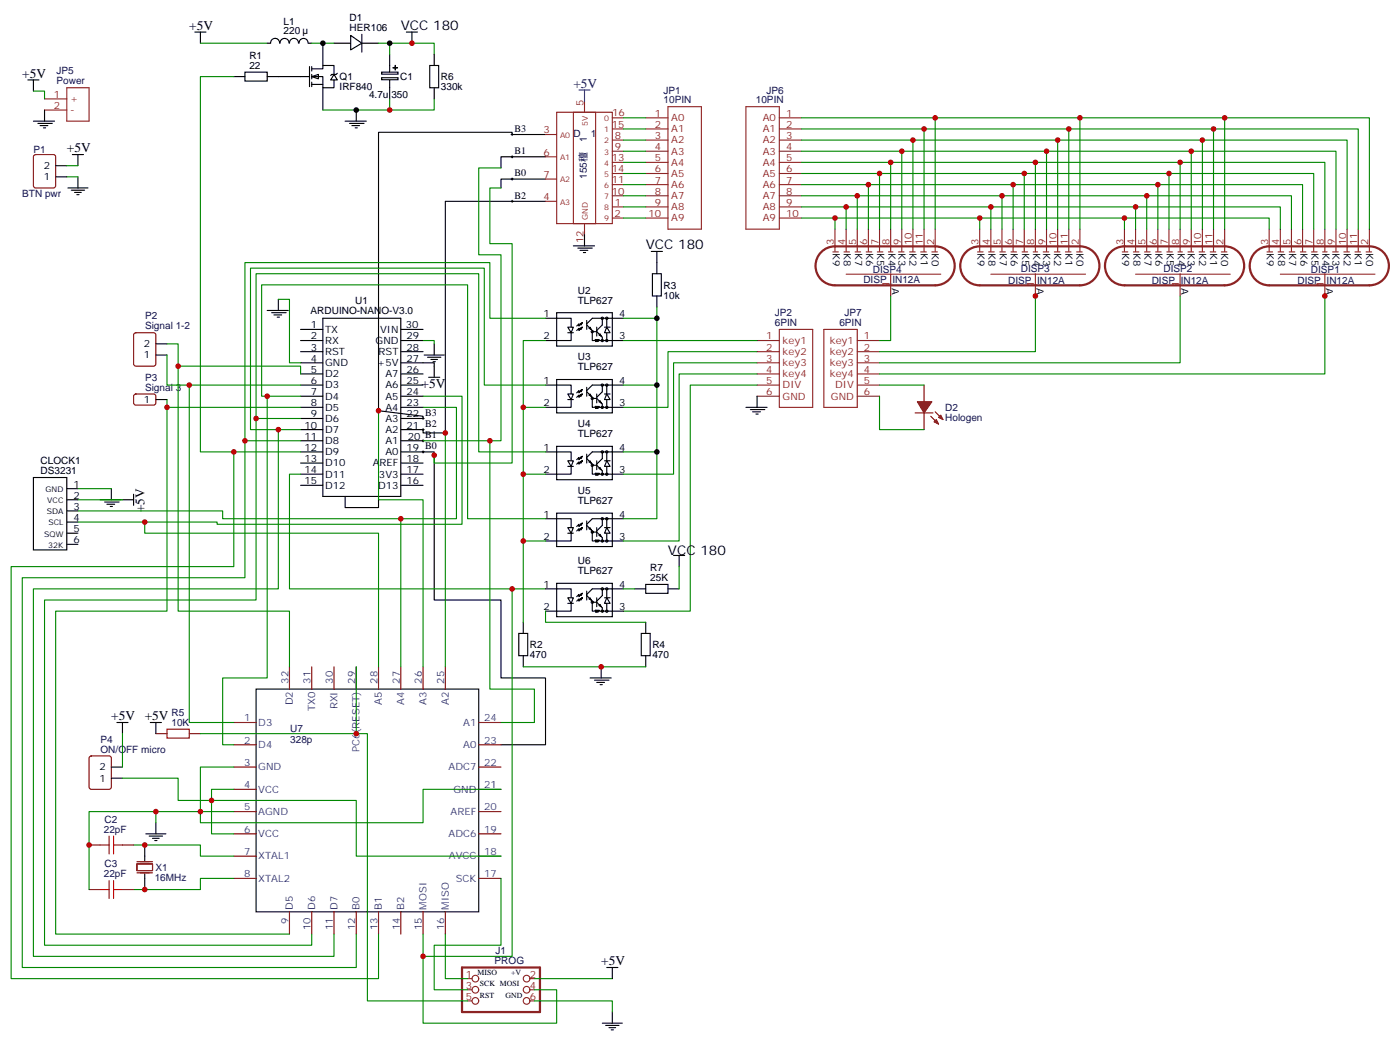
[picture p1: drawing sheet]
<svg xmlns="http://www.w3.org/2000/svg" width="444mm" height="330mm" viewBox="0 0 444 330" stroke-linecap="round" stroke-linejoin="round" font-family="sans-serif">
<g fill="none" stroke="#000" stroke-width=".35">
<path d="M172.9 42.6h-10.6v-.7h-42.4v88.2l14.2 1.8v.7h-7.1M172.9 49.7h-14.2v3.5M172.9 56.7h-14.2v2.8M172.9 63.8h-31.8v73.4h-7v-1.1h-7.1M176.4 99.1h17.6v10.5h-17.6zM95.2 104.4h7.1M95.2 107.9h7.1M95.2 111.4h7.1M95.2 114.9h7.1M95.2 118.5h7.1M102.3 100.8h24.7v56.5h-24.7zM127 104.4h7.1"/>
<path d="M127 107.9h7.1M127 111.4h7.1M127 114.9h7.1M127 118.5h7.1M176.4 100.8h4.6v2.8M179.9 105.4h1.8M181 105.4v2.5h-4.6M185.9 102.9l1.8 1.8M185.9 101.5v2.9M187.7 105.1h1.4l1.8 1.7v1.1h3.1M189.1 103.6v2.9M190.9 100.8v2.1l-1.8 1.8"/>
<path d="M191.6 103.6h1.7M192.3 100.8v2.8M192.3 105.4v2.5M194 100.8h-6.3l-1.8 1.8M95.2 122h7.1M95.2 125.5h7.1M95.2 129h7.1M95.2 132.6h7.1M95.2 136.1h7.1M95.2 139.6h7.1M127 122h7.1M127 125.5h7.1"/>
<path d="M127 129h7.1M127 139.6h7.1M10.6 151.3h10.6v22.9h-10.6zM21.2 154.8h3.5M21.2 158.3h3.5M95.2 150.2h7.1M95.2 153.7h7.1M95.2 143.2h7.1M95.2 146.7h7.1M109.4 157.3v3.5h10.5v-3.5M127 143.2h10.6v46.9h21.1v24.7h14.2v21.1h-14.2M127 150.2h7.1"/>
<path d="M127 153.7h7.1M127 146.7h7.1M21.2 161.9h3.5M21.2 165.4h3.5M21.2 168.9h3.5M21.2 172.4h3.5"/>
<circle cx="187.7" cy="105.1" r=".35"/>
<circle cx="190.9" cy="100.8" r=".35"/>
<circle cx="190.9" cy="107.9" r=".35"/>
<circle cx="192.3" cy="107.9" r=".35"/>
<circle cx="192.3" cy="100.8" r=".35"/>
</g>
<g fill="none" stroke="#000" stroke-width=".32">
<path d="M161.9 56.7h.7M161.9 49.7h.7M161.9 42.6h.7M162.3 42.3v.7M162.3 49.3v.7M162.3 56.4v.7M161.9 63.8h.7M162.3 63.4v.7M133.7 139.6h.7M133.7 136.1h.7M133.7 132.6h.7M134.1 132.2v.7"/>
<path d="M134.1 135.7v.8M134.1 139.3v.7M133.7 143.2h.7M134.1 142.8v.7"/>
</g>
<path d="M134.1 129h10.5v35.3h-74v-2.4h-45.9M134.1 125.5h12.3v40.6h-77.6v-.7h-44.1" fill="none" stroke="#008700" stroke-width=".35"/>
<path d="M179.9 103.6h1.8l-.7 1.8z" fill="#fff" stroke="#000" stroke-width=".35"/>
<path d="M183.8 102.6l.7-.4-.4 .7zM184.5 102.2l-1.1 1.1v-.7l-.7 .7M186.6 104l.4-.4 .3 .8zM189.8 106.1l.3-.3 .4 .7z" fill="none" stroke="#000" stroke-width=".35"/>
<path d="M192.3 103.6l1 1.8h-1.7z" fill="#fff" stroke="#000" stroke-width=".35"/>
<path d="M84.7 13.7h1M85.8 13.7a1.41 1.41 0 0 1 1.4-1.6 1.41 1.41 0 0 1 1.4 1.6M88.8 13.7a1.41 1.41 0 0 1 1.4-1.5 1.41 1.41 0 0 1 1.4 1.5M91.7 13.7a1.41 1.41 0 0 1 1.5-1.6 1.41 1.41 0 0 1 1.4 1.6M94.8 13.7a1.41 1.41 0 0 1 1.4-1.5 1.41 1.41 0 0 1 1.4 1.5M97.7 13.7h1.1M172.9 100.8h3.5M172.9 107.9h3.5M184.5 103.6l-.4 .8-.3-.4 .7-.4-1.1 1.1v-.7l-.7 .7M187.7 104.7v3.2h.7l.3-.4v.7l.4-.7v.7l.3-.7v.7l.4-.7v.4h1.1M194 100.8h3.6M194 107.9h3.6" fill="none" stroke="#000" stroke-width=".35"/>
<g fill="#fff" stroke="#000" stroke-width=".35">
<path d="M98.8 24.3l2.1-.7v1.4z"/>
<path d="M105.8 23.6l1.1 1.7h-2.1z"/>
</g>
<g fill="none" stroke="#000" stroke-width=".35">
<path d="M102.3 13.7v7M105.8 13.7h5.3M114.7 13.7h5.2M114.7 10.9v5.6M88.2 24.3h9.9M98.1 21.1v6.3M98.8 21.8h3.5v-1.1h3.5v2.9M98.8 24.3h3.5v3.5h3.5v-2.5M98.8 26.7h3.5M98.8 21.1v1.4M98.8 23.6v1.4M98.8 26v1.4"/>
<path d="M102.3 27.8v7.1M106.9 23.2l-.4 .4h-1.4l-.3 .3"/>
</g>
<path d="M111.1 11.2l3.6 2.5-3.6 2.1z" fill="#fff" stroke="#000" stroke-width=".35"/>
<path d="M123.5 20.7v2.2M123.5 25.3v2.5" fill="none" stroke="#000" stroke-width=".35"/>
<path d="M120.9 24.6h5.2v.7h-5.2z" fill="#fff" stroke="#000" stroke-width=".35"/>
<path d="M123.5 17.2v3.5M120.9 22.9h5.2v.6h-5.2zM123.5 27.8v3.5" fill="none" stroke="#000" stroke-width=".35"/>
<g fill="#fff" stroke="#000" stroke-width=".35">
<path d="M124.5 21.4l1.4 .1z"/>
<path d="M125.2 20.7l.1 1.5z"/>
</g>
<g fill="none" stroke="#000" stroke-width=".35">
<path d="M61.7 10.2h3.6M63.5 10.2v3.5M128.8 10.2h3.5M130.5 10.2v3.5M74.1 24.3h3.5M77.6 22.9h7.1v2.8h-7.1zM84.7 24.3h3.5M109.4 38.4h6.7M110.8 39.1h4.6M111.5 39.8h2.4M112.9 34.9v3.5M112.5 40.5h.7"/>
<path d="M134.1 114.9h3.5v4.6M135.8 119.5h3.5M176.4 120.2h17.6v10.6h-17.6zM176.4 122h4.6v2.8M179.9 126.6h1.8M181 126.6v2.4h-4.6M185.9 124.1l1.8 1.8M185.9 122.7v2.8M187.7 126.2h1.4l1.8 1.8v1h3.1M189.1 124.8v2.8M190.9 122v2.1l-1.8 1.8M191.6 124.8h1.7"/>
<path d="M192.3 122v2.8M192.3 126.6v2.4M194 122h-6.3l-1.8 1.8"/>
<circle cx="187.7" cy="126.2" r=".35"/>
<circle cx="190.9" cy="129" r=".35"/>
<circle cx="190.9" cy="122" r=".35"/>
<circle cx="192.3" cy="122" r=".35"/>
<circle cx="192.3" cy="129" r=".35"/>
</g>
<path d="M63.5 13.7h21.2M98.8 13.7h7M119.9 13.7h3.6v3.5M123.5 13.7h14.1v3.5M123.5 31.3v3.6h-21.2" fill="none" stroke="#008700" stroke-width=".35"/>
<path d="M179.9 124.8h1.8l-.7 1.8z" fill="#fff" stroke="#000" stroke-width=".35"/>
<path d="M183.8 123.8l.7-.4-.4 .7zM184.5 123.4l-1.1 1.1v-.7l-.7 .7M187 124.8l.3 .7-.7-.3zM189.8 127.3l.3-.4 .4 .7z" fill="none" stroke="#000" stroke-width=".35"/>
<path d="M192.3 124.8l1 1.8h-1.7z" fill="#fff" stroke="#000" stroke-width=".35"/>
<g fill="none" stroke="#000" stroke-width=".35">
<path d="M172.9 122h3.5M172.9 129h3.5M184.5 124.8l-.4 .7-.3-.3 .7-.4-1.1 1.1v-.7l-.7 .7M187.7 125.9v3.1h.7l.3-.3v.7l.4-.7v.7l.3-.7v.7l.4-.7v.3h1.1M194 122h3.6M194 129h3.6M176.4 141.4h17.6v10.6h-17.6zM176.4 143.2h4.6v2.8M179.9 147.7h1.8M181 147.7v2.5h-4.6M185.9 145.3l1.8 1.7M185.9 143.9v2.8"/>
<path d="M187.7 147.4h1.4l1.8 1.8v1h3.1M189.1 146v2.8M190.9 143.2v2.1l-1.8 1.7M191.6 146h1.7M192.3 143.2v2.8M192.3 147.7v2.5M194 143.2h-6.3l-1.8 1.7"/>
<circle cx="187.7" cy="147.4" r=".35"/>
<circle cx="190.9" cy="150.2" r=".35"/>
<circle cx="190.9" cy="143.2" r=".35"/>
<circle cx="192.3" cy="143.2" r=".35"/>
<circle cx="192.3" cy="150.2" r=".35"/>
</g>
<path d="M179.9 146h1.8l-.7 1.7z" fill="#fff" stroke="#000" stroke-width=".35"/>
<path d="M183.8 144.9l.7-.3-.4 .7zM184.5 144.6l-1.1 1v-.7l-.7 .7M186.6 146.3l.4-.3 .3 .7zM189.8 148.4l.3-.3 .4 .7z" fill="none" stroke="#000" stroke-width=".35"/>
<path d="M192.3 146l1 1.7h-1.7z" fill="#fff" stroke="#000" stroke-width=".35"/>
<g fill="none" stroke="#000" stroke-width=".35">
<path d="M172.9 143.2h3.5M172.9 150.2h3.5M184.5 146l-.4 .7-.3-.4 .7-.3-1.1 1v-.7l-.7 .7M187.7 147v3.2h.7l.3-.3v.7l.4-.7v.7l.3-.7v.7l.4-.7v.3h1.1M194 143.2h3.6M194 150.2h3.6M176.4 162.6h17.6v10.5h-17.6zM176.4 164.3h4.6v2.8M179.9 168.9h1.8M181 168.9v2.5h-4.6M185.9 166.4l1.8 1.8M185.9 165v2.9"/>
<path d="M187.7 168.6h1.4l1.8 1.7v1.1h3.1M189.1 167.1v2.9M190.9 164.3v2.1l-1.8 1.8M191.6 167.1h1.7M192.3 164.3v2.8M192.3 168.9v2.5M194 164.3h-6.3l-1.8 1.8"/>
<circle cx="187.7" cy="168.6" r=".35"/>
<circle cx="190.9" cy="171.4" r=".35"/>
<circle cx="190.9" cy="164.3" r=".35"/>
<circle cx="192.3" cy="164.3" r=".35"/>
<circle cx="192.3" cy="171.4" r=".35"/>
</g>
<path d="M179.9 167.1h1.8l-.7 1.8z" fill="#fff" stroke="#000" stroke-width=".35"/>
<path d="M183.8 166.1l.7-.4-.4 .7zM184.5 165.7l-1.1 1.1v-.7l-.7 .7M186.6 167.5l.4-.4 .3 .8zM189.8 169.6l.3-.3 .4 .7z" fill="none" stroke="#000" stroke-width=".35"/>
<path d="M192.3 167.1l1 1.8h-1.7z" fill="#fff" stroke="#000" stroke-width=".35"/>
<g fill="none" stroke="#000" stroke-width=".35">
<path d="M137.6 17.2v3.5M10.6 38.4h6.7M12 39.1h4.6M12.7 39.8h2.5M14.1 34.9v3.5M136.2 20.7h2.8v7.1h-2.8zM137.6 27.8v3.5M13.8 40.5h.7M181.7 77.9h6.7M183.1 78.6h4.6M183.8 79.3h2.5M185.2 74.4v3.5"/>
<path d="M206.4 79.7h3.5M208.1 79.7v7M84.7 98.4h6.7M86.1 99.1h4.6M86.8 99.8h2.5M88.2 94.8v3.6M184.9 80h.7M206.7 86.7h2.8v7.1h-2.8zM208.1 93.8v3.5M87.8 100.5h.7M236.4 129h6.7M237.8 129.8h4.6"/>
<path d="M238.5 130.5h2.4M239.5 131.2h.7M239.9 125.5v3.5M31.7 158.3h6.8M33.2 159h4.5M33.9 159.7h2.4M35.3 154.8v3.5M38.8 158.3h3.5M42.3 156.6v3.5M34.9 160.4h.7M172.9 164.3h3.5M172.9 171.4h3.5"/>
<path d="M184.5 167.1l-.4 .8-.3-.4 .7-.4-1.1 1.1v-.7l-.7 .7M187.7 168.2v3.2h.7l.3-.4v.7l.4-.7v.7l.3-.7v.7l.4-.7v.4h1.1M194 164.3h3.6M194 171.4h3.6M165.8 197.1v3.6M176.4 184.8h17.6v10.6h-17.6zM176.4 186.5h4.6v2.9M179.9 191.1h1.8M181 191.1v2.5h-4.6M185.9 188.7l1.8 1.7M185.9 187.3v2.8M187.7 190.8h1.4l1.8 1.7v1.1h3.1"/>
<path d="M189.1 189.4v2.8M190.9 186.5v2.2l-1.8 1.7M191.6 189.4h1.7M192.3 186.5v2.9M192.3 191.1v2.5M194 186.5h-6.3l-1.8 1.8M164.4 200.7h2.8v7h-2.8zM165.8 207.7v3.5M187 214.8h6.7M188.4 215.5h4.6M189.1 216.2h2.5M190.1 216.9h.8"/>
<path d="M190.5 211.2v3.6"/>
<circle cx="187.7" cy="190.8" r=".35"/>
<circle cx="190.9" cy="186.5" r=".35"/>
<circle cx="190.9" cy="193.6" r=".35"/>
<circle cx="192.3" cy="193.6" r=".35"/>
<circle cx="192.3" cy="186.5" r=".35"/>
</g>
<g fill="none" stroke="#008700" stroke-width=".35">
<path d="M74.1 24.3h-10.6v118.9h10.6M137.6 31.3v3.6h-14.1M197.6 37.3h7M254 37.3h179.9v35.3M296.3 37.3v35.3M342.2 37.3v35.3M388.1 37.3v35.3M197.6 40.9h7M197.6 44.4h7M197.6 47.9h7M197.6 51.4h7M197.6 55h7"/>
<path d="M197.6 58.5h7M254 40.9h176.4v31.7M254 44.4h172.9v28.2M254 47.9h169.3v24.7M254 51.4h165.8v21.2M254 55h162.3v17.6M254 58.5h158.7v14.1M275.2 58.5v14.1M278.7 55v17.6M282.2 51.4v21.2M285.8 47.9v24.7M289.3 44.4v28.2"/>
<path d="M292.8 40.9v31.7M321 58.5v14.1M324.6 55v17.6M328.1 51.4v21.2M331.6 47.9v24.7M335.1 44.4v28.2M338.7 40.9v31.7M366.9 58.5v14.1M370.4 55v17.6M373.9 51.4v21.2M377.5 47.9v24.7M381 44.4v28.2"/>
<path d="M384.5 40.9v31.7M197.6 62h7M197.6 65.5h7M197.6 69.1h7M254 62h155.2v10.6M254 65.5h151.7v7.1M254 69.1h148.2v3.5M264.6 69.1v3.5M268.1 65.5v7.1M271.6 62v10.6M310.4 69.1v3.5M314 65.5v7.1"/>
<path d="M317.5 62v10.6M356.3 69.1v3.5M359.8 65.5v7.1M363.4 62v10.6M208.1 97.3v67h-10.5M282.2 93.8v14.1h-3.5M328.1 93.8v17.6h-49.4M373.9 93.8v21.1h-95.2M419.8 93.8v24.7h-141.1M172.9 100.8h-17.7v-17.6h-77.6v56.4h17.6M172.9 107.9h-7.1v89.2M197.6 100.8h10.5"/>
<path d="M197.6 107.9h42.3M239.9 111.4h-28.2v17.6h-14.1M239.9 114.9h-26.5v35.3h-15.8M239.9 118.5h-24.7v52.9h-17.6M95.2 125.5h-12.3v-35.3h65.3v74.1h24.7M95.2 132.6h-14.1v-45.9h70.6v56.5h21.2M165.8 129h7.1M172.9 122h-19.4v-37.1h-74.1v51.2h15.8M197.6 122h10.5M239.9 122h-21.2v71.6h-21.1M278.7 125.5v10.6h14.1M278.7 122h14.1"/>
<path d="M24.7 154.8h10.6M95.2 150.2h-3.5v36.3h81.2M165.8 150.2h7.1M197.6 143.2h10.5M165.8 171.4h7.1"/>
</g>
<g fill="none" stroke="#8c2424" stroke-width=".35">
<path d="M14.1 31.3h7.1M14.1 34.9h7.1M21.2 27.8h7v10.6h-7zM176.4 35.6h17.6v35.2h-17.6zM181.7 35.6h7v35.2h-7zM185.2 32v3.6M194 37.3h3.6M204.6 37.3h7.1M211.7 33.8h10.5v38.8h-10.5zM236.4 33.8h10.5v38.8h-10.5zM246.9 37.3h7.1M172.9 42.6h3.5"/>
<path d="M172.9 49.7h3.5M172.9 56.7h3.5M194 40.9h3.6M194 44.4h3.6M194 47.9h3.6M194 51.4h3.6M194 55h3.6M194 58.5h3.6M204.6 40.9h7.1M204.6 44.4h7.1M204.6 47.9h7.1M204.6 51.4h7.1"/>
<path d="M204.6 55h7.1M204.6 58.5h7.1M246.9 40.9h7.1M246.9 44.4h7.1M246.9 47.9h7.1M246.9 51.4h7.1M246.9 55h7.1M246.9 58.5h7.1M172.9 63.8h3.5M185.2 70.8v3.6M194 62h3.6M194 65.5h3.6"/>
<path d="M194 69.1h3.6M204.6 62h7.1M204.6 65.5h7.1M204.6 69.1h7.1M246.9 62h7.1M246.9 65.5h7.1M246.9 69.1h7.1M263.9 79.8h1.7M264.6 72.6v7.1M267.4 79.8h1.8M268.1 72.6v7.1M270.9 79.8h1.8"/>
<path d="M271.6 72.6v7.1M274.5 79.8h1.7M275.2 72.6v7.1M278 79.8h1.8M278.7 72.6v7.1M281.5 79.8h1.4M282.2 72.6v7.1M284.7 79.8h1.8M285.8 72.6v7.1M288.2 79.8h1.8M289.3 72.6v7.1M291.8 79.8h1.7"/>
<path d="M292.8 72.6v7.1M295.3 79.8h1.7M296.3 72.6v7.1M309.7 79.8h1.8M310.4 72.6v7.1M313.3 79.8h1.7M314 72.6v7.1M316.8 79.8h1.8M317.5 72.6v7.1M320.3 79.8h1.8M321 72.6v7.1M323.9 79.8h1.7"/>
<path d="M324.6 72.6v7.1M327.4 79.8h1.4M328.1 72.6v7.1M330.6 79.8h1.7M331.6 72.6v7.1M334.1 79.8h1.8M335.1 72.6v7.1M337.6 79.8h1.8M338.7 72.6v7.1M341.1 79.8h1.8M342.2 72.6v7.1M355.6 79.8h1.8"/>
<path d="M356.3 72.6v7.1M359.1 79.8h1.8M359.8 72.6v7.1M362.7 79.8h1.7M363.4 72.6v7.1M366.2 79.8h1.8M366.9 72.6v7.1M369.7 79.8h1.8M370.4 72.6v7.1M373.2 79.8h1.5M373.9 72.6v7.1M376.4 79.8h1.8"/>
<path d="M377.5 72.6v7.1M379.9 79.8h1.8M381 72.6v7.1M383.5 79.8h1.7M384.5 72.6v7.1M387 79.8h1.8M388.1 72.6v7.1M401.5 79.8h1.7M402.2 72.6v7.1M405 79.8h1.8M405.7 72.6v7.1M408.5 79.8h1.8"/>
<path d="M409.2 72.6v7.1M412.1 79.8h1.7M412.7 72.6v7.1M415.6 79.8h1.7M416.3 72.6v7.1M419.1 79.8h1.4M419.8 72.6v7.1M422.3 79.8h1.7M423.3 72.6v7.1M425.8 79.8h1.8M426.9 72.6v7.1M429.3 79.8h1.8"/>
<path d="M430.4 72.6v7.1M432.9 79.8h1.7M433.9 72.6v7.1M268.1 86.9h30M282.2 86.7v7.1M314 86.9h30M328.1 86.7v7.1M359.8 86.9h30M373.9 86.7v7.1M405.7 86.9h30M419.8 86.7v7.1M239.9 107.9h7"/>
<path d="M239.9 111.4h7M239.9 114.9h7M239.9 118.5h7M246.9 104.4h10.6v24.6h-10.6zM261.1 104.4h10.5v24.6h-10.5zM271.6 107.9h7.1M271.6 111.4h7.1M271.6 114.9h7.1M271.6 118.5h7.1M239.9 122h7M239.9 125.5h7M271.6 122h7.1"/>
<path d="M271.6 125.5h7.1"/>
</g>
<path d="M183.4 28.5h3.6M185.2 28.5v3.5" fill="none" stroke="#00f" stroke-width=".35"/>
<path d="M260.2 79.9a6.2 6.2 0 0 1 4.4-1.9h31.7a6.2 6.2 0 0 1 6.2 6.2 6.2 6.2 0 0 1-6.2 6.2h-31.7a6.2 6.2 0 0 1-5.7-3.8 6.2 6.2 0 0 1 1.3-6.7zM306.1 79.9a6.2 6.2 0 0 1 4.4-1.9h31.7a6.2 6.2 0 0 1 6.2 6.2 6.2 6.2 0 0 1-6.2 6.2h-31.7a6.2 6.2 0 0 1-5.8-3.8 6.2 6.2 0 0 1 1.4-6.7zM351.9 79.9a6.2 6.2 0 0 1 4.4-1.9h31.8a6.2 6.2 0 0 1 6.1 6.2 6.2 6.2 0 0 1-6.1 6.2h-31.8a6.2 6.2 0 0 1-5.7-3.8 6.2 6.2 0 0 1 1.3-6.7zM397.8 79.9a6.2 6.2 0 0 1 4.4-1.9h31.7a6.2 6.2 0 0 1 6.2 6.2 6.2 6.2 0 0 1-6.2 6.2h-31.7a6.2 6.2 0 0 1-5.7-3.8 6.2 6.2 0 0 1 1.3-6.7z" fill="none" stroke="#8c2424" stroke-width=".71"/>
<g fill="#870000" stroke="#870000" stroke-width=".35">
<path d="M296.7 132.9l.7 1.4-1.4-.7z"/>
<path d="M298.1 131.5l.7 1.4-1.4-.7z"/>
<path d="M290.7 127.3h4.6l-2.5 3.5z"/>
</g>
<path d="M290 130.8h5.6M292.8 122v5.3M292.8 130.8v5.3M294.9 131.9l2.5 2.4M296.3 130.5l2.5 2.4" fill="none" stroke="#870000" stroke-width=".35"/>
<path d="M179.9 189.4h1.8l-.7 1.7z" fill="#fff" stroke="#000" stroke-width=".35"/>
<path d="M183.8 188.3l.7-.3-.4 .7zM184.5 188l-1.1 1v-.7l-.7 .7M186.6 189.7l.4-.3 .3 .7zM189.8 191.8l.3-.3 .4 .7z" fill="none" stroke="#000" stroke-width=".35"/>
<path d="M192.3 189.4l1 1.7h-1.7z" fill="#fff" stroke="#000" stroke-width=".35"/>
<g fill="none" stroke="#000" stroke-width=".35">
<path d="M8.8 25.3h3.5M10.6 25.3v3.6M17.6 56h3.6M17.6 52.5h3.6M21.5 59.5h6.4M22.9 49h3.6M24.7 49v3.5M24.7 56v3.5M22.6 60.3h4.2M23.6 61h2.2M24.3 61.7h.7M49.4 112.5h3.5"/>
<path d="M49.4 108.9h3.5M134.4 112.5h6.4M135.5 113.2h4.2M136.5 113.9h2.1M137.2 114.6h.7M137.6 108.9v3.6M49.4 126.6h3.5M213.4 176h3.6M215.2 176v3.5M172.9 186.5h3.5M172.9 193.6h3.5M184.5 189.4l-.4 .7-.3-.4 .7-.3-1.1 1v-.7l-.7 .7"/>
<path d="M187.7 190.4v3.2h.7l.3-.3v.7l.4-.7v.7l.3-.7v.7l.4-.7v.3h1.1M194 186.5h3.6M194 193.6h3.6M201.1 186.5h3.5M204.6 185.1h7.1v2.9h-7.1zM204.6 197.1v3.6M211.7 186.5h3.5M81.1 218.3h70.6v70.6h-70.6zM203.2 200.7h2.8v7h-2.8zM204.6 207.7v3.5M37 228.9h3.6M38.8 228.9v3.5"/>
<path d="M47.6 228.9h3.6M49.4 228.9v3.5M35.3 246.5h3.5M35.3 243h3.5M45.9 267.7v4.9M45.9 276.9v4.9M46.2 264.2h6.4M47.3 264.9h4.2M48.3 265.6h2.1M49 266.3h.7M49.4 260.6v3.6M192.3 306.5h3.5"/>
<path d="M194 306.5v3.5M190.9 324.1h6.3M191.9 324.8h4.2M193 325.5h2.1M193.7 326.2h.7M194 320.6v3.5"/>
</g>
<g fill="none" stroke="#008700" stroke-width=".35">
<path d="M10.6 28.9h3.5v2.4M21.2 56h3.5M21.2 52.5h3.5M158.7 59.5h-3.5v17.7h7.1v69.5h-24.7v-2.5M158.7 53.2h-7v27.5h7v58.9h-24.6M88.2 94.8h3.5v20.1h3.5M52.9 112.5v9.5h42.3M52.9 108.9h3.5v7.1h38.8v2.5M56.4 116v77.6h35.3v17.6M134.1 107.9h3.5v1M52.9 126.6v2.4h42.3M52.9 129v64.6h-35.3v102.3h74.1"/>
<path d="M60 122v106.9h14.1M77.6 139.6v43.4h-70.5v123.5h105.8v-10.6M81.1 132.6v57.5h-67v109.3h84.7v-3.5M84.7 125.5v89.3h-14.1v21.1h3.5M88.2 136.1v50.4h-77.6v116.5h95.2v-7.1M119.9 130.1v28.2h14.2v52.9M141.1 137.2v74M155.2 139.6v78.7h14.1v10.6h-10.6M24.7 158.3h14.1M95.2 143.2h-21.1v36.3h-70.6v130.5h116.4v-14.1M45.9 165.4v3.5h74v42.3M127 164.3v46.9"/>
<path d="M215.2 179.5v7M162.3 186.5v116.5h-28.2M172.9 193.6v3.5h31.7M197.6 186.5h3.5M112.9 211.2v21.2h-49.4M165.8 211.2h38.8M38.8 232.4v10.6M112.9 232.4h3.5v84.7h31.8M38.8 246.5h17.6v7.1h56.5v17.6h45.8M49.4 257.1v3.5M74.1 250h-7.1v14.2h7.1M74.1 243h-10.6v14.1h10.6"/>
<path d="M158.7 250h-24.6v10.6h-70.6v-3.5h-35.3v24.7M42.3 267.7h21.2v3.5h10.6M74.1 278.3h-10.6v3.5h-21.2M158.7 278.3v21.1h-21.1v14.1h10.6M134.1 295.9v28.2h42.3v-10.6h-7.1M141.1 295.9v14.1h7.1M169.3 317.1h24.7v3.5M169.3 310h24.7"/>
</g>
<g fill="none" stroke="#870000" stroke-width=".35">
<path d="M10.8 49.2l.5-.2h5.6l.7 .4v9.4l-.4 .7h-5.9l-.7-.4v-9.4zM42.6 105.6l.4-.2h5.7l.6 .4 .1 9.5-.5 .6-5.9 .1-.6-.5-.1-9.4zM42.6 125l.4-.2 6 .1 .4 .6-.1 2.4-.6 .4h-5.9l-.5-.7v-2.1zM91.7 211.2v7.1M98.8 211.2v7.1M105.8 211.2v7.1M112.9 211.2v7.1M119.9 211.2v7.1M127 211.2v7.1M134.1 211.2v7.1M141.1 211.2v7.1M28.5 239.7l.4-.2h5.7l.6 .4 .1 9.4-.5 .7h-5.9l-.6-.4-.1-9.4z"/>
<path d="M49.4 232.4h3.5M60 232.4h3.5M74.1 228.9h7M74.1 235.9h7M151.7 228.9h7M151.7 235.9h7M74.1 243h7M74.1 250h7M74.1 257.1h7M151.7 243h7M151.7 250h7M151.7 257.1h7"/>
<path d="M28.2 267.7h3.5M38.8 267.7h3.5M43.4 273.7h4.9v2.1h-4.9zM43.4 273h4.9M43.4 276.5h4.9M74.1 264.2h7M74.1 271.2h7M74.1 278.3h7M151.7 264.2h7M151.7 271.2h7M151.7 278.3h7M28.2 281.8h3.5"/>
<path d="M38.8 281.8h3.5M91.7 288.9v7M98.8 288.9v7M105.8 288.9v7M112.9 288.9v7M119.9 288.9v7M127 288.9v7M134.1 288.9v7M141.1 288.9v7"/>
</g>
<path d="M52.9 231h7.1v2.8h-7.1zM31.7 267.7h2.9M34.6 264.9v5.6M34.6 279v5.6M36 267.7h2.8M36 264.9v5.6M36 279v5.6M31.7 281.8h2.9M36 281.8h2.8" fill="none" stroke="#a10000" stroke-width=".35"/>
<path d="M146.4 306.5h24.7v14.1h-24.7z" fill="none" stroke="#8c2424" stroke-width=".71"/>
<g fill="none" stroke="#8c2424" stroke-width=".35">
<path d="M148.2 310h1.4M148.2 313.5h1.4M148.2 317.1h1.4M167.9 310h1.4M167.9 313.5h1.4M167.9 317.1h1.4"/>
<circle cx="150.6" cy="310" r="1.06"/>
<circle cx="150.6" cy="313.5" r="1.06"/>
<circle cx="150.6" cy="317.1" r="1.06"/>
<circle cx="166.9" cy="310" r="1.06"/>
<circle cx="166.9" cy="317.1" r="1.06"/>
<circle cx="166.9" cy="313.5" r="1.06"/>
</g>
<g fill="#c00">
<circle cx="119.9" cy="130.1" r=".88"/>
<circle cx="155.2" cy="139.6" r=".88"/>
<circle cx="45.9" cy="165.4" r=".88"/>
<circle cx="162.3" cy="186.5" r=".88"/>
<circle cx="134.1" cy="303" r=".88"/>
<circle cx="77.6" cy="139.6" r=".88"/>
<circle cx="81.1" cy="132.6" r=".88"/>
<circle cx="84.7" cy="125.5" r=".88"/>
<circle cx="112.9" cy="232.4" r=".88"/>
</g>
<g fill="#000">
<circle cx="102.3" cy="13.7" r=".88"/>
<circle cx="123.5" cy="13.7" r=".88"/>
<circle cx="112.9" cy="34.9" r=".88"/>
<circle cx="208.1" cy="100.8" r=".88"/>
<circle cx="208.1" cy="122" r=".88"/>
<circle cx="208.1" cy="143.2" r=".88"/>
</g>
<g fill="#c00">
<circle cx="264.6" cy="69.1" r=".88"/>
<circle cx="268.1" cy="65.5" r=".88"/>
<circle cx="271.6" cy="62" r=".88"/>
<circle cx="275.2" cy="58.5" r=".88"/>
<circle cx="278.7" cy="55" r=".88"/>
<circle cx="282.2" cy="51.4" r=".88"/>
<circle cx="285.8" cy="47.9" r=".88"/>
<circle cx="289.3" cy="44.4" r=".88"/>
<circle cx="292.8" cy="40.9" r=".88"/>
<circle cx="296.3" cy="37.3" r=".88"/>
<circle cx="310.4" cy="69.1" r=".88"/>
<circle cx="314" cy="65.5" r=".88"/>
<circle cx="317.5" cy="62" r=".88"/>
<circle cx="321" cy="58.5" r=".88"/>
<circle cx="324.6" cy="55" r=".88"/>
<circle cx="328.1" cy="51.4" r=".88"/>
<circle cx="331.6" cy="47.9" r=".88"/>
<circle cx="335.1" cy="44.4" r=".88"/>
<circle cx="338.7" cy="40.9" r=".88"/>
<circle cx="356.3" cy="69.1" r=".88"/>
<circle cx="359.8" cy="65.5" r=".88"/>
<circle cx="363.4" cy="62" r=".88"/>
<circle cx="366.9" cy="58.5" r=".88"/>
<circle cx="370.4" cy="55" r=".88"/>
<circle cx="373.9" cy="51.4" r=".88"/>
<circle cx="377.5" cy="47.9" r=".88"/>
<circle cx="381" cy="44.4" r=".88"/>
<circle cx="384.5" cy="40.9" r=".88"/>
<circle cx="388.1" cy="37.3" r=".88"/>
<circle cx="130.5" cy="13.7" r=".88"/>
<circle cx="419.8" cy="93.8" r=".88"/>
<circle cx="328.1" cy="93.8" r=".88"/>
<circle cx="342.2" cy="37.3" r=".88"/>
<circle cx="123.5" cy="34.9" r=".88"/>
<circle cx="67" cy="253.6" r=".88"/>
<circle cx="190.5" cy="211.2" r=".88"/>
<circle cx="45.9" cy="267.7" r=".88"/>
<circle cx="45.9" cy="281.8" r=".88"/>
<circle cx="63.5" cy="257.1" r=".88"/>
<circle cx="28.2" cy="267.7" r=".88"/>
<circle cx="49.4" cy="257.1" r=".88"/>
<circle cx="56.4" cy="116" r=".88"/>
<circle cx="52.9" cy="129" r=".88"/>
<circle cx="60" cy="122" r=".88"/>
<circle cx="88.2" cy="136.1" r=".88"/>
<circle cx="165.8" cy="129" r=".88"/>
<circle cx="165.8" cy="150.2" r=".88"/>
<circle cx="165.8" cy="171.4" r=".88"/>
<circle cx="127" cy="164.3" r=".88"/>
<circle cx="137.6" cy="144.2" r=".88"/>
<circle cx="141.1" cy="137.2" r=".88"/>
<circle cx="74.1" cy="143.2" r=".88"/>
</g>
<g font-size="4.2">
<text x="60" y="9.5">+5V</text>
<text x="127" y="9.5">VCC 180</text>
<text x="7.1" y="24.6">+5V</text>
<text x="21.2" y="48.3">+5V</text>
<text x="204.6" y="79">VCC 180</text>
<text x="133.6" y="123">+5V</text>
<text x="45.8" y="162.3" transform="rotate(-90 45.8 162.3)">+5V</text>
<text x="211.7" y="176">VCC 180</text>
<text x="35.3" y="228.2">+5V</text>
<text x="45.9" y="228.2">+5V</text>
<text x="190.5" y="305.8">+5V</text>
</g>
<text font-size="4.2" fill="#000080" x="181.7" y="27.8">+5V</text>
<g font-size="3.2">
<text x="89.9" y="10.9">220</text>
<text x="89.9" y="7.8">L1</text>
<text x="110.8" y="9.8">HER106</text>
<text x="110.8" y="6.6">D1</text>
<text x="79" y="21.8">22</text>
<text x="79" y="18.6">R1</text>
<text x="107.6" y="28.6">IRF840</text>
<text x="107.6" y="25.4">Q1</text>
<text x="126.8" y="25.4">C1</text>
<text x="139.7" y="28.6">330k</text>
<text x="139.7" y="25.4">R6</text>
<text x="116.9" y="31.2">4.7u 350</text>
<text x="163" y="41.7">B3</text>
<text x="13.9" y="53.6">2</text>
<text x="163" y="48.8">B1</text>
<text x="13.9" y="57.1">1</text>
<text x="163" y="55.8">B0</text>
<text x="163" y="62.9">B2</text>
<text x="263.9" y="80.2" transform="rotate(90 263.9 80.2)">K9</text>
<text x="267.4" y="80.2" transform="rotate(90 267.4 80.2)">K8</text>
<text x="270.9" y="80.2" transform="rotate(90 270.9 80.2)">K7</text>
<text x="274.5" y="80.2" transform="rotate(90 274.5 80.2)">K6</text>
<text x="278" y="80.2" transform="rotate(90 278 80.2)">K5</text>
<text x="281.5" y="80.2" transform="rotate(90 281.5 80.2)">K4</text>
<text x="284.7" y="80.2" transform="rotate(90 284.7 80.2)">K3</text>
<text x="288.2" y="80.2" transform="rotate(90 288.2 80.2)">K2</text>
<text x="291.8" y="80.2" transform="rotate(90 291.8 80.2)">K1</text>
<text x="295.3" y="80.2" transform="rotate(90 295.3 80.2)">K0</text>
<text x="309.7" y="80.2" transform="rotate(90 309.7 80.2)">K9</text>
<text x="313.3" y="80.2" transform="rotate(90 313.3 80.2)">K8</text>
<text x="316.8" y="80.2" transform="rotate(90 316.8 80.2)">K7</text>
<text x="320.3" y="80.2" transform="rotate(90 320.3 80.2)">K6</text>
<text x="323.8" y="80.2" transform="rotate(90 323.8 80.2)">K5</text>
<text x="327.4" y="80.2" transform="rotate(90 327.4 80.2)">K4</text>
<text x="330.5" y="80.2" transform="rotate(90 330.5 80.2)">K3</text>
<text x="334.1" y="80.2" transform="rotate(90 334.1 80.2)">K2</text>
<text x="337.6" y="80.2" transform="rotate(90 337.6 80.2)">K1</text>
<text x="341.1" y="80.2" transform="rotate(90 341.1 80.2)">K0</text>
<text x="355.6" y="80.2" transform="rotate(90 355.6 80.2)">K9</text>
<text x="359.1" y="80.2" transform="rotate(90 359.1 80.2)">K8</text>
<text x="362.7" y="80.2" transform="rotate(90 362.7 80.2)">K7</text>
<text x="366.2" y="80.2" transform="rotate(90 366.2 80.2)">K6</text>
<text x="369.7" y="80.2" transform="rotate(90 369.7 80.2)">K5</text>
<text x="373.2" y="80.2" transform="rotate(90 373.2 80.2)">K4</text>
<text x="376.4" y="80.2" transform="rotate(90 376.4 80.2)">K3</text>
<text x="379.9" y="80.2" transform="rotate(90 379.9 80.2)">K2</text>
<text x="383.5" y="80.2" transform="rotate(90 383.5 80.2)">K1</text>
<text x="387" y="80.2" transform="rotate(90 387 80.2)">K0</text>
<text x="401.5" y="80.2" transform="rotate(90 401.5 80.2)">K9</text>
<text x="405" y="80.2" transform="rotate(90 405 80.2)">K8</text>
<text x="408.5" y="80.2" transform="rotate(90 408.5 80.2)">K7</text>
<text x="412" y="80.2" transform="rotate(90 412 80.2)">K6</text>
<text x="415.6" y="80.2" transform="rotate(90 415.6 80.2)">K5</text>
<text x="419.1" y="80.2" transform="rotate(90 419.1 80.2)">K4</text>
<text x="422.3" y="80.2" transform="rotate(90 422.3 80.2)">K3</text>
<text x="425.8" y="80.2" transform="rotate(90 425.8 80.2)">K2</text>
<text x="429.3" y="80.2" transform="rotate(90 429.3 80.2)">K1</text>
<text x="432.9" y="80.2" transform="rotate(90 432.9 80.2)">K0</text>
<text x="183.1" y="93">U2</text>
<text x="210.3" y="94.6">10k</text>
<text x="210.3" y="91.4">R3</text>
<text x="282.6" y="91.1" transform="rotate(90 282.6 91.1)">A</text>
<text x="328.4" y="91.1" transform="rotate(90 328.4 91.1)">A</text>
<text x="374.3" y="91.1" transform="rotate(90 374.3 91.1)">A</text>
<text x="420.2" y="91.1" transform="rotate(90 420.2 91.1)">A</text>
<text x="98.4" y="99.4">ARDUINO-NANO-V3.0</text>
<text x="112.6" y="96.2">U1</text>
<text x="172.3" y="100.5">1</text>
<text x="183.1" y="96.2">TLP627</text>
<text x="196.1" y="100.5">4</text>
<text x="98.5" y="104">1</text>
<text x="98.5" y="107.5">2</text>
<text x="103" y="105.4">TX</text>
<text x="120.4" y="105.4">VIN</text>
<text x="128.6" y="103.8">30</text>
<text x="128.8" y="107.5">29</text>
<text x="172.3" y="107.5">2</text>
<text x="196.1" y="107.5">3</text>
<text x="45.6" y="113.5">1</text>
<text x="45.6" y="110">2</text>
<text x="98.5" y="111.1">3</text>
<text x="103" y="108.9">RX</text>
<text x="103" y="112.5">RST</text>
<text x="119" y="108.9">GND</text>
<text x="120" y="112.5">RST</text>
<text x="128.8" y="111.1">28</text>
<text x="98.5" y="114.6">4</text>
<text x="98.5" y="118.1">5</text>
<text x="103" y="116">GND</text>
<text x="103" y="119.5">D2</text>
<text x="119.5" y="116">+5V</text>
<text x="122.1" y="119.5">A7</text>
<text x="128.8" y="114.6">27</text>
<text x="128.8" y="118.1">26</text>
<text x="183.1" y="117.3">TLP627</text>
<text x="183.1" y="114.2">U3</text>
<text x="98.5" y="121.6">6</text>
<text x="98.5" y="125.2">7</text>
<text x="103" y="123">D3</text>
<text x="122.1" y="123">A6</text>
<text x="128.8" y="121.6">25</text>
<text x="128.8" y="125.2">24</text>
<text x="172.3" y="121.6">1</text>
<text x="196.1" y="121.6">4</text>
<text x="45.6" y="127.6">1</text>
<text x="98.5" y="128.7">8</text>
<text x="103" y="126.6">D4</text>
<text x="103" y="130.1">D5</text>
<text x="122.1" y="126.6">A5</text>
<text x="122.1" y="130.1">A4</text>
<text x="128.8" y="128.7">23</text>
<text x="172.3" y="128.7">2</text>
<text x="196.1" y="128.7">3</text>
<text x="96.5" y="135.7">10</text>
<text x="98.5" y="132.2">9</text>
<text x="103" y="133.6">D6</text>
<text x="103" y="137.2">D7</text>
<text x="122.1" y="133.6">A3</text>
<text x="122.1" y="137.2">A2</text>
<text x="128.8" y="132.2">22 B3</text>
<text x="128.8" y="135.7">21 B2</text>
<text x="183.1" y="135.3">U4</text>
<text x="96.5" y="139.3">11</text>
<text x="96.5" y="142.8">12</text>
<text x="103" y="140.7">D8</text>
<text x="122.1" y="140.7">A1</text>
<text x="128.8" y="142.8">19 B0</text>
<text x="129.2" y="139.3">20 B1</text>
<text x="172.3" y="142.8">1</text>
<text x="183.1" y="138.5">TLP627</text>
<text x="196.1" y="142.8">4</text>
<text x="12.9" y="147">CLOCK1</text>
<text x="96.5" y="149.9">14</text>
<text x="96.5" y="146.3">13</text>
<text x="103" y="144.2">D9</text>
<text x="103" y="147.7">D10</text>
<text x="118.1" y="147.7">AREF</text>
<text x="122.1" y="144.2">A0</text>
<text x="128.8" y="146.3">18</text>
<text x="128.8" y="149.9">17</text>
<text x="172.3" y="149.9">2</text>
<text x="196.1" y="149.9">3</text>
<text x="12.9" y="150.2">DS3231</text>
<text x="23.3" y="154.4">1</text>
<text x="96.5" y="153.4">15</text>
<text x="103" y="151.3">D11</text>
<text x="103" y="154.8">D12</text>
<text x="119.8" y="154.8">D13</text>
<text x="120.1" y="151.3">3V3</text>
<text x="128.8" y="153.4">16</text>
<text x="23.3" y="158">2</text>
<text x="23.3" y="161.5">3</text>
<text x="183.1" y="159.7">TLP627</text>
<text x="183.1" y="156.5">U5</text>
<text x="23.3" y="165">4</text>
<text x="172.3" y="164">1</text>
<text x="196.1" y="164">4</text>
<text x="23.3" y="168.6">5</text>
<text x="23.3" y="172.1">6</text>
<text x="172.3" y="171">2</text>
<text x="196.1" y="171">3</text>
<text x="183.1" y="178.7">U6</text>
<text x="183.1" y="181.9">TLP627</text>
<text x="206" y="184.1">25K</text>
<text x="206" y="180.9">R7</text>
<text x="172.3" y="186.2">1</text>
<text x="196.1" y="186.2">4</text>
<text x="172.3" y="193.3">2</text>
<text x="196.1" y="193.3">3</text>
<text x="167.9" y="208.5">470</text>
<text x="167.9" y="205.4">R2</text>
<text x="206.7" y="208.5">470</text>
<text x="206.7" y="205.4">R4</text>
<text x="31.5" y="244.1">2</text>
<text x="31.5" y="247.6">1</text>
</g>
<g font-size="3.2" fill="#000080">
<text x="17.9" y="23.5">JP5</text>
<text x="17.9" y="26.6">Power</text>
<text x="210.3" y="29.6">JP1</text>
<text x="242.9" y="29.6">JP6</text>
<text x="210.3" y="32.7">10PIN</text>
<text x="239.5" y="32.7">10PIN</text>
<text x="181.7" y="43.4">D</text>
<text x="187.2" y="43.4">1</text>
<text x="10.6" y="48.4">P1</text>
<text x="186" y="56.6" transform="rotate(-90 186 56.6)">155䆄᐀1</text>
<text x="7.1" y="62.5">BTN pwr</text>
<text x="273.6" y="89.6">DISP_IN12A</text>
<text x="276.6" y="86.4">DISP4</text>
<text x="319.4" y="89.9">DISP_IN12A</text>
<text x="323.5" y="86.2">DISP3</text>
<text x="365" y="89.9">DISP_IN12A</text>
<text x="368.7" y="86.2">DISP2</text>
<text x="411.2" y="89.9">DISP_IN12A</text>
<text x="415.4" y="86.4">DISP1</text>
<text x="46" y="101.2">P2</text>
<text x="245.6" y="100.2">JP2</text>
<text x="267.6" y="100.2">JP7</text>
<text x="46" y="104.4">Signal 1-2</text>
<text x="245.6" y="103.2">6PIN</text>
<text x="266" y="103.2">6PIN</text>
<text x="46" y="123.8">Signal 3</text>
<text x="46" y="120.6">P3</text>
<text x="299.5" y="130.2">D2</text>
<text x="299.5" y="133.3">Hologen</text>
<text x="54.3" y="226.8">R5</text>
<text x="54.3" y="229.9">10K</text>
<text x="92" y="231.9">U7</text>
<text x="31.9" y="238.4">ON/OFF micro</text>
<text x="31.9" y="235.2">P4</text>
<text x="92" y="235.4">328p</text>
<text x="32.9" y="263.8">22pF</text>
<text x="33.1" y="260.6">C2</text>
<text x="33.1" y="274.7">C3</text>
<text x="49.3" y="275.9">X1</text>
<text x="32.9" y="277.9">22pF</text>
<text x="49" y="279.1">16MHz</text>
<text x="156.7" y="305.4">PROG</text>
<text x="157" y="302.2">J1</text>
</g>
<g font-size="3.2" fill="#8d2323">
<text x="17" y="31">1</text>
<text x="17" y="34.5">2</text>
<text x="22.2" y="32.4">+</text>
<text x="22.2" y="35.9">-</text>
<text x="184.9" y="33.4" transform="rotate(-90 184.9 33.4)">5</text>
<text x="193.8" y="40.5">15</text>
<text x="193.9" y="36.8">16</text>
<text x="207.5" y="37">1</text>
<text x="207.5" y="40.5">2</text>
<text x="212.7" y="38.4">A0</text>
<text x="212.7" y="41.9">A1</text>
<text x="241.7" y="38.4">A0</text>
<text x="241.7" y="41.9">A1</text>
<text x="249.1" y="37">1</text>
<text x="249.1" y="40.5">2</text>
<text x="172.3" y="42.3">3</text>
<text x="194.8" y="44">8</text>
<text x="194.8" y="47.6">9</text>
<text x="207.5" y="44">3</text>
<text x="207.5" y="47.6">4</text>
<text x="212.7" y="45.4">A2</text>
<text x="241.7" y="45.4">A2</text>
<text x="249.1" y="44">3</text>
<text x="249.1" y="47.6">4</text>
<text x="172.3" y="49.3">6</text>
<text x="193.8" y="51.1">13</text>
<text x="207.5" y="51.1">5</text>
<text x="212.7" y="49">A3</text>
<text x="212.7" y="52.5">A4</text>
<text x="241.7" y="49">A3</text>
<text x="241.7" y="52.5">A4</text>
<text x="249.1" y="51.1">5</text>
<text x="172.3" y="56.4">7</text>
<text x="193.8" y="54.5">14</text>
<text x="193.9" y="58">11</text>
<text x="207.5" y="54.6">6</text>
<text x="207.5" y="58.1">7</text>
<text x="212.7" y="56">A5</text>
<text x="212.7" y="59.5">A6</text>
<text x="241.7" y="56">A5</text>
<text x="241.7" y="59.5">A6</text>
<text x="249.1" y="54.6">6</text>
<text x="249.1" y="58.1">7</text>
<text x="172.3" y="63.4">4</text>
<text x="193.9" y="61.7">10</text>
<text x="194.8" y="65.2">1</text>
<text x="207.5" y="61.7">8</text>
<text x="207.5" y="65.2">9</text>
<text x="212.7" y="63.1">A7</text>
<text x="241.7" y="63.1">A7</text>
<text x="249.1" y="61.7">8</text>
<text x="249.1" y="65.2">9</text>
<text x="194.7" y="68.7">2</text>
<text x="205.5" y="68.7">10</text>
<text x="212.7" y="66.6">A8</text>
<text x="212.7" y="70.1">A9</text>
<text x="241.7" y="66.6">A8</text>
<text x="241.7" y="70.1">A9</text>
<text x="249.1" y="68.7">10</text>
<text x="184.9" y="77" transform="rotate(-90 184.9 77)">12</text>
<text x="264.2" y="77.7" transform="rotate(-90 264.2 77.7)">3</text>
<text x="267.8" y="77.7" transform="rotate(-90 267.8 77.7)">4</text>
<text x="271.3" y="77.7" transform="rotate(-90 271.3 77.7)">5</text>
<text x="274.8" y="77.7" transform="rotate(-90 274.8 77.7)">6</text>
<text x="278.3" y="77.7" transform="rotate(-90 278.3 77.7)">7</text>
<text x="281.9" y="77.7" transform="rotate(-90 281.9 77.7)">8</text>
<text x="285.4" y="77.7" transform="rotate(-90 285.4 77.7)">9</text>
<text x="288.9" y="77.7" transform="rotate(-90 288.9 77.7)">10</text>
<text x="292.5" y="77.7" transform="rotate(-90 292.5 77.7)">11</text>
<text x="296" y="77.7" transform="rotate(-90 296 77.7)">2</text>
<text x="310.1" y="77.7" transform="rotate(-90 310.1 77.7)">3</text>
<text x="313.6" y="77.7" transform="rotate(-90 313.6 77.7)">4</text>
<text x="317.2" y="77.7" transform="rotate(-90 317.2 77.7)">5</text>
<text x="320.7" y="77.7" transform="rotate(-90 320.7 77.7)">6</text>
<text x="324.2" y="77.7" transform="rotate(-90 324.2 77.7)">7</text>
<text x="327.7" y="77.7" transform="rotate(-90 327.7 77.7)">8</text>
<text x="331.3" y="77.7" transform="rotate(-90 331.3 77.7)">9</text>
<text x="334.8" y="77.7" transform="rotate(-90 334.8 77.7)">10</text>
<text x="338.3" y="77.7" transform="rotate(-90 338.3 77.7)">11</text>
<text x="341.8" y="77.7" transform="rotate(-90 341.8 77.7)">2</text>
<text x="356" y="77.7" transform="rotate(-90 356 77.7)">3</text>
<text x="359.5" y="77.7" transform="rotate(-90 359.5 77.7)">4</text>
<text x="363" y="77.7" transform="rotate(-90 363 77.7)">5</text>
<text x="366.5" y="77.7" transform="rotate(-90 366.5 77.7)">6</text>
<text x="370.1" y="77.7" transform="rotate(-90 370.1 77.7)">7</text>
<text x="373.6" y="77.7" transform="rotate(-90 373.6 77.7)">8</text>
<text x="377.1" y="77.7" transform="rotate(-90 377.1 77.7)">9</text>
<text x="380.7" y="77.7" transform="rotate(-90 380.7 77.7)">10</text>
<text x="384.2" y="77.7" transform="rotate(-90 384.2 77.7)">11</text>
<text x="387.7" y="77.7" transform="rotate(-90 387.7 77.7)">2</text>
<text x="401.8" y="77.7" transform="rotate(-90 401.8 77.7)">3</text>
<text x="405.3" y="77.7" transform="rotate(-90 405.3 77.7)">4</text>
<text x="408.9" y="77.7" transform="rotate(-90 408.9 77.7)">5</text>
<text x="412.4" y="77.7" transform="rotate(-90 412.4 77.7)">6</text>
<text x="415.9" y="77.7" transform="rotate(-90 415.9 77.7)">7</text>
<text x="419.5" y="77.7" transform="rotate(-90 419.5 77.7)">8</text>
<text x="423" y="77.7" transform="rotate(-90 423 77.7)">9</text>
<text x="426.5" y="77.7" transform="rotate(-90 426.5 77.7)">10</text>
<text x="430" y="77.7" transform="rotate(-90 430 77.7)">11</text>
<text x="433.6" y="77.7" transform="rotate(-90 433.6 77.7)">2</text>
<text x="281.9" y="91" transform="rotate(-90 281.9 91)">1</text>
<text x="327.7" y="91" transform="rotate(-90 327.7 91)">1</text>
<text x="373.6" y="91" transform="rotate(-90 373.6 91)">1</text>
<text x="419.5" y="91" transform="rotate(-90 419.5 91)">1</text>
<text x="242.8" y="107.5">1</text>
<text x="273.8" y="107.5">1</text>
<text x="242.8" y="111.1">2</text>
<text x="248" y="108.9">key1</text>
<text x="248" y="112.5">key2</text>
<text x="262.9" y="108.9">key1</text>
<text x="262.9" y="112.5">key2</text>
<text x="273.8" y="111.1">2</text>
<text x="242.8" y="114.6">3</text>
<text x="242.8" y="118.1">4</text>
<text x="248" y="116">key3</text>
<text x="248" y="119.5">key4</text>
<text x="262.9" y="116">key3</text>
<text x="262.9" y="119.5">key4</text>
<text x="273.8" y="114.6">3</text>
<text x="273.8" y="118.1">4</text>
<text x="242.8" y="121.6">5</text>
<text x="242.8" y="125.2">6</text>
<text x="248" y="123">DIV</text>
<text x="264.6" y="123">DIV</text>
<text x="273.8" y="121.6">5</text>
<text x="273.8" y="125.2">6</text>
<text x="248" y="126.6">GND</text>
<text x="263.3" y="126.6">GND</text>
<text x="147.6" y="309.7">1</text>
<text x="167.9" y="309.7">2</text>
<text x="147.6" y="313.2">3</text>
<text x="147.6" y="316.7">5</text>
<text x="167.9" y="313.2">4</text>
<text x="167.9" y="316.7">6</text>
</g>
<g font-size="3.2" fill="#00f">
<text x="91.4" y="216.5" transform="rotate(-90 91.4 216.5)">32</text>
<text x="98.4" y="216.5" transform="rotate(-90 98.4 216.5)">31</text>
<text x="105.5" y="216.5" transform="rotate(-90 105.5 216.5)">30</text>
<text x="112.5" y="216.5" transform="rotate(-90 112.5 216.5)">29</text>
<text x="119.6" y="216.5" transform="rotate(-90 119.6 216.5)">28</text>
<text x="126.6" y="216.5" transform="rotate(-90 126.6 216.5)">27</text>
<text x="133.7" y="216.5" transform="rotate(-90 133.7 216.5)">26</text>
<text x="140.8" y="216.5" transform="rotate(-90 140.8 216.5)">25</text>
<text x="92.8" y="223.5" transform="rotate(-90 92.8 223.5)">D2</text>
<text x="99.8" y="225.1" transform="rotate(-90 99.8 225.1)">TX0</text>
<text x="106.9" y="224.7" transform="rotate(-90 106.9 224.7)">RXI</text>
<text x="121" y="223.2" transform="rotate(-90 121 223.2)">A5</text>
<text x="128.1" y="223.2" transform="rotate(-90 128.1 223.2)">A4</text>
<text x="135.1" y="223.2" transform="rotate(-90 135.1 223.2)">A3</text>
<text x="142.2" y="223.2" transform="rotate(-90 142.2 223.2)">A2</text>
<text x="77.4" y="228.5">1</text>
<text x="81.8" y="229.9">D3</text>
<text x="146.8" y="229.9">A1</text>
<text x="153.5" y="228.5">24</text>
<text x="77.4" y="235.6">2</text>
<text x="81.8" y="237">D4</text>
<text x="113.9" y="238.4" transform="rotate(-90 113.9 238.4)">PC6(RESET)</text>
<text x="146.8" y="237">A0</text>
<text x="153.5" y="235.6">23</text>
<text x="77.4" y="242.6">3</text>
<text x="81.8" y="244.1">GND</text>
<text x="142.1" y="244.1">ADC7</text>
<text x="153.5" y="242.6">22</text>
<text x="77.4" y="249.7">4</text>
<text x="81.8" y="251.1">VCC</text>
<text x="143.7" y="251.1">GND</text>
<text x="153.5" y="249.7">21</text>
<text x="77.4" y="256.8">5</text>
<text x="153.5" y="256.8">20</text>
<text x="77.4" y="263.8">6</text>
<text x="81.8" y="258.2">AGND</text>
<text x="142.8" y="258.2">AREF</text>
<text x="153.5" y="263.8">19</text>
<text x="81.8" y="265.2">VCC</text>
<text x="142.1" y="265.2">ADC6</text>
<text x="77.4" y="270.9">7</text>
<text x="81.8" y="272.3">XTAL1</text>
<text x="142.2" y="272.3">AVCC</text>
<text x="153.5" y="270.9">18</text>
<text x="77.4" y="277.9">8</text>
<text x="81.8" y="279.3">XTAL2</text>
<text x="144.4" y="279.3">SCK</text>
<text x="153.5" y="277.9">17</text>
<text x="91.4" y="292.6" transform="rotate(-90 91.4 292.6)">9</text>
<text x="92.8" y="288.1" transform="rotate(-90 92.8 288.1)">D5</text>
<text x="99.8" y="288.1" transform="rotate(-90 99.8 288.1)">D6</text>
<text x="106.9" y="288.1" transform="rotate(-90 106.9 288.1)">D7</text>
<text x="113.9" y="288.1" transform="rotate(-90 113.9 288.1)">B0</text>
<text x="121" y="288.1" transform="rotate(-90 121 288.1)">B1</text>
<text x="128.1" y="288.1" transform="rotate(-90 128.1 288.1)">B2</text>
<text x="135.1" y="288.1" transform="rotate(-90 135.1 288.1)">MOSI</text>
<text x="142.2" y="288.1" transform="rotate(-90 142.2 288.1)">MISO</text>
<text x="98.4" y="294.7" transform="rotate(-90 98.4 294.7)">10</text>
<text x="105.5" y="294.7" transform="rotate(-90 105.5 294.7)">11</text>
<text x="112.5" y="294.7" transform="rotate(-90 112.5 294.7)">12</text>
<text x="119.6" y="294.7" transform="rotate(-90 119.6 294.7)">13</text>
<text x="126.6" y="294.7" transform="rotate(-90 126.6 294.7)">14</text>
<text x="133.7" y="294.7" transform="rotate(-90 133.7 294.7)">15</text>
<text x="140.8" y="294.7" transform="rotate(-90 140.8 294.7)">16</text>
</g>
<g font-size="2.5" fill="#8d2323">
<text x="186.3" y="39.9" transform="rotate(-90 186.3 39.9)">5V</text>
<text x="191.4" y="41.9">1</text>
<text x="191.4" y="38.4">0</text>
<text x="177.4" y="43.7">A0</text>
<text x="191.4" y="45.4">2</text>
<text x="177.4" y="50.7">A1</text>
<text x="191.4" y="49">3</text>
<text x="191.4" y="52.5">4</text>
<text x="177.4" y="57.8">A2</text>
<text x="191.4" y="59.5">6</text>
<text x="191.4" y="56">5</text>
<text x="177.4" y="64.8">A3</text>
<text x="191.4" y="63.1">7</text>
<text x="186.3" y="69.8" transform="rotate(-90 186.3 69.8)">GND</text>
<text x="191.4" y="66.6">8</text>
<text x="191.4" y="70.1">9</text>
</g>
<g font-size="2.5">
<text x="14.4" y="155.9">GND</text>
<text x="15" y="159.4">VCC</text>
<text x="14.8" y="162.9">SDA</text>
<text x="15.3" y="166.4">SCL</text>
<text x="14" y="170">SQW</text>
<text x="15.3" y="173.5">32K</text>
<text x="151.3" y="309">MISO</text>
<text x="161.9" y="309">+V</text>
<text x="152" y="312.5">SCK MOSI</text>
<text x="152" y="316">RST</text>
<text x="160.2" y="316">GND</text>
</g>
</svg>
